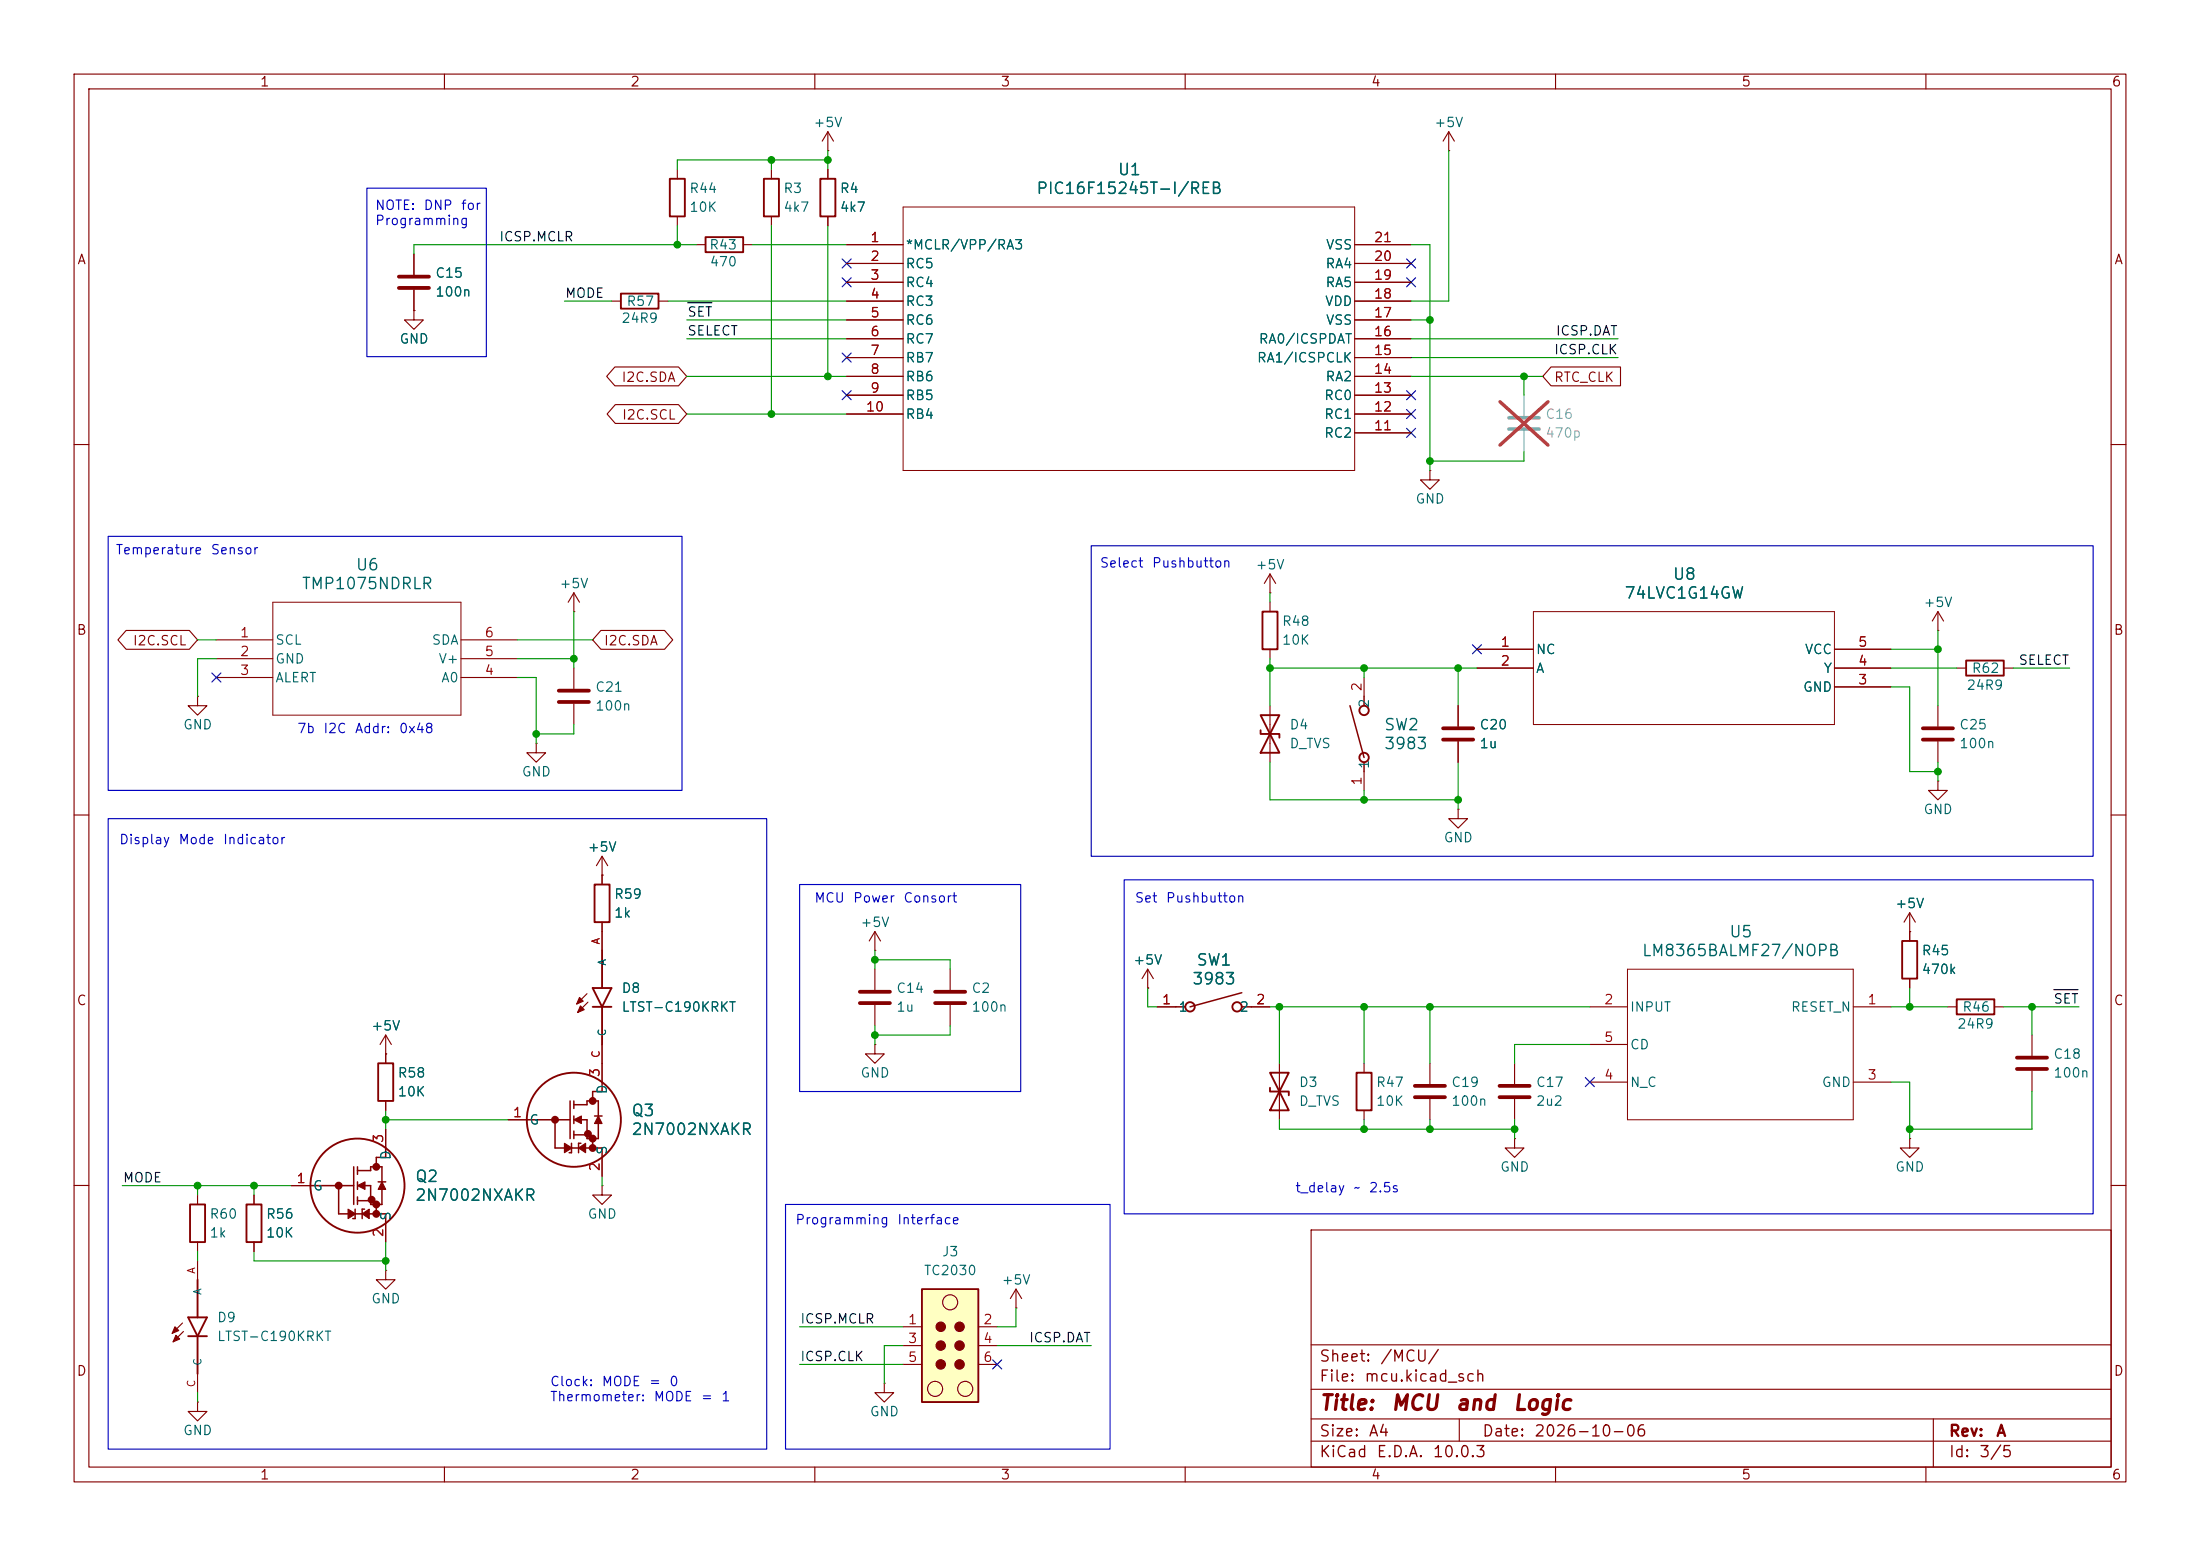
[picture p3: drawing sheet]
<svg xmlns="http://www.w3.org/2000/svg" width="297mm" height="210mm" viewBox="0 0 297 210" stroke-linecap="round" stroke-linejoin="round" font-family="sans-serif">
<g fill="none" stroke="#840000" stroke-width=".15">
<path d="M10 10h277v190h-277zM12 12h273v186h-273zM60 10v2M110 10v2M160 10v2M210 10v2M260 10v2M10 60h2M171.4 77.5v2.5M171.4 77.5l-.7 1.2M171.4 77.5l.8 1.2M193 63.5v1.3h1.3l-1.3 1.2-1.2-1.2h1.2"/>
<path d="M193 63.5h.1M285 60h2M171.4 80h.1M171.4 81.3v1.3M171.4 87.6v1.3M184.1 91.4v2.6M199.4 87.6h7.6M199.4 90.2h7.6M247.6 87.6h7.7M247.6 90.2h7.7M247.6 92.7h7.7M10 110h2"/>
<path d="M184.1 104.1v2.6M285 110h2M52.1 139.7l-.8 1.3M52.1 139.7l.7 1.3M52.1 139.7v3.8M79.2 134.1l-1.3 1.4M79.4 135.3l-1.4 1.4M81.3 125.7v2.6M118.1 128.3h.1M118.1 125.7l-.8 1.3M118.1 125.7l.8 1.3M118.1 125.7v2.6"/>
<path d="M214.6 135.9h5.1M250.2 135.9h5.1M262.9 135.9h1.3M269.2 135.9h1.3M52.1 142.2h.1M52.1 148.6v1.3M81.3 141v2.5M118.1 141v1.2h1.3l-1.3 1.3-1.3-1.3h1.3M118.1 141h.1M184.1 143.5v1.3M184.1 149.9v1.2M193 143.5v2.8"/>
<path d="M193 148.3v2.8M204.5 153.7v1.2h1.2l-1.2 1.3-1.3-1.3h1.3M204.5 153.7h.1M204.5 143.5v2.8M204.5 148.3v2.8M214.6 146.1h5.1M214.6 141h5.1M250.2 146.1h5.1M257.8 153.7v1.2h1.3l-1.3 1.3-1.3-1.3h1.3M257.8 153.7h.1M10 160h2M81.3 160v1.3h1.2l-1.2 1.3-1.3-1.3h1.3"/>
<path d="M81.3 160h.1M177 166h108v32h-108zM285 160h2M60 198v2M110 198v2M160 198v2M177 194.5h108M177 191.5h108M177 187.5h108M177 181.5h108M197 191.5v3M210 198v2"/>
<path d="M260 198v2M261 191.5v6.5"/>
</g>
<g fill="none" stroke="#840000" stroke-width=".25">
<path d="M170.4 82.6h2.1v5h-2.1zM80 135.9h2.5M80 133.4h2.5l-1.2 2.5zM81.3 128.3v5.1M81.3 135.9v5.1M264.2 134.9h5v2h-5zM51.1 143.5h2v5.1h-2zM183.1 144.8h2.1v5.1h-2.1z"/>
<circle cx="184.1" cy="95.9" r=".63"/>
<circle cx="184.1" cy="102.2" r=".63"/>
</g>
<g fill="#840000" stroke="#840000" stroke-width=".15">
<path d="M78.4 135.8l.5 .5-.9 .4z"/>
<path d="M78.2 134.6l.5 .5-.8 .4z"/>
</g>
<path d="M203.7 56.4h4.1M203.7 57.9h4.1" fill="none" stroke="#a1a1a1" stroke-width=".51"/>
<path d="M205.7 53.3v2.8M205.7 58.2v2.8" fill="none" stroke="#a1a1a1" stroke-width=".15"/>
<path d="M202.5 54.2l6.5 5.9M209 54.2l-6.5 5.9" fill="none" stroke="#e12e31" stroke-width=".46"/>
<path d="M191 146.6h4.1M191 148.1h4.1M202.4 146.6h4.1M202.4 148.1h4.1" fill="none" stroke="#840000" stroke-width=".51"/>
<path d="M207 82.6h40.6v15.2h-40.6zM219.7 130.8h30.5v20.3h-30.5z" fill="none" stroke="#840000" stroke-width=".14"/>
<path d="M182.2 95.3l1.9 6.9M184.1 94v1.3M184.1 102.9v1.2" fill="none" stroke="#840000" stroke-width=".2"/>
<path d="M124.5 174h7.6v15.2h-7.6z" fill="#ffffc2"/>
<g fill="none" stroke="#840000" stroke-width=".25">
<path d="M83.8 39.6h5.1v2.1h-5.1zM90.4 24.1h2.1v5.1h-2.1zM95.2 32h5.1v2h-5.1zM103.1 24.1h2.1v5.1h-2.1zM110.7 24.1h2.1v5.1h-2.1zM170.2 96.5h2.5l-2.5 5.1h2.5zM170.2 98.6v.5h2.5v.5M265.4 89.2h5.1v2h-5.1zM80.3 119.4h2v5.1h-2zM256.8 127h2v5.1h-2zM171.4 144.8h2.6l-2.6 5.1h2.6zM171.4 146.8v.5h2.6v.5"/>
<path d="M25.4 177.8h2.5l-1.2 2.5zM25.7 162.6h2v5h-2zM26.7 172.7v5.1M33.3 162.6h2v5h-2zM124.5 174h7.6v15.2h-7.6zM25.4 180.3h2.5M26.7 180.3v5.1"/>
<circle cx="160.7" cy="135.9" r=".63"/>
<circle cx="167" cy="135.9" r=".63"/>
<circle cx="77.5" cy="151.1" r="6.3"/>
<circle cx="48.3" cy="160" r="6.3"/>
</g>
<g fill="none" stroke="#840000" stroke-width=".15">
<path d="M111.8 17.8l-.8 1.3M111.8 17.8l.7 1.3M111.8 17.8v2.5M195.6 17.8l-.8 1.3M195.6 17.8l.7 1.3M195.6 17.8v2.5M55.9 34.3v2.8M55.9 39.1v2.8M91.4 22.9v1.2M91.4 29.2v1.3M94 33h1.2M100.3 33h1.3"/>
<path d="M104.1 22.9v1.2M104.1 29.2v1.3M111.8 20.3h.1M111.8 22.9v1.2M111.8 29.2v1.3M114.3 33h7.6M114.3 35.6h7.6M114.3 38.1h7.6M182.9 33h7.6M182.9 35.6h7.6M182.9 38.1h7.6M195.6 20.3h.1"/>
<path d="M55.9 41.9v1.3h1.2l-1.2 1.3-1.3-1.3h1.3M55.9 41.9h.1M82.5 40.6h1.3M83 49.5h8.6l1.1 1.3-1.1 1.3h-8.6l-1.1-1.3zM83.1 54.6h8.5l1.1 1.3-1.1 1.3h-8.5l-1.1-1.3zM88.9 40.6h1.3M114.3 40.6h7.6M114.3 43.2h7.6M114.3 45.7h7.6M114.3 48.3h7.6M114.3 50.8h7.6M114.3 53.3h7.6"/>
<path d="M114.3 55.9h7.6M182.9 40.6h7.6M182.9 43.2h7.6M182.9 45.7h7.6M182.9 48.3h7.6M182.9 50.8h7.6M182.9 53.3h7.6M182.9 55.9h7.6M182.9 58.4h7.6M209.4 49.5h9.4v2.6h-9.4l-1.1-1.3zM17 85.1h8.6l1.1 1.3-1.1 1.2h-8.6l-1.1-1.2zM26.7 94v1.3h1.2l-1.2 1.2-1.3-1.2h1.3"/>
<path d="M26.7 94h.1M29.2 86.4h7.6M29.2 88.9h7.6M29.2 91.4h7.6M62.2 86.4h7.6M62.2 88.9h7.6M62.2 91.4h7.6M77.5 82.6h.1M77.5 80l-.8 1.3M77.5 80l.7 1.3M77.5 80v2.6M77.5 90.2v2.8"/>
<path d="M77.5 95v2.8M81.1 85.1h8.6l1.1 1.3-1.1 1.2h-8.6l-1.1-1.2zM171.4 95.3v7.6M196.8 95.3v2.7M199.4 90.2h7.6M199.4 87.6h7.6M247.6 90.2h7.7M247.6 87.6h7.7M247.6 92.7h7.7M261.6 85.1h.1M261.6 82.6l-.7 1.2M261.6 82.6l.8 1.2"/>
<path d="M261.6 82.6v2.5M261.6 95.3v2.7M264.2 90.2h1.2M270.5 90.2h1.3M72.4 100.3v1.3h1.3l-1.3 1.3-1.3-1.3h1.3M72.4 100.3h.1M81.3 118.1h.1M81.3 115.6v3.8M81.3 115.6l-.8 1.2M81.3 115.6l.7 1.2M196.8 109.2v1.3h1.3l-1.3 1.3-1.2-1.3h1.2M196.8 109.2h.1"/>
<path d="M196.8 100.1v2.8M261.6 105.4v1.3h1.3l-1.3 1.3-1.3-1.3h1.3M261.6 105.4h.1M261.6 100.1v2.8M81.3 124.5v3.8M118.1 130.8v2.8M118.1 135.6v2.8M128.3 130.8v2.8M128.3 135.6v2.8M154.9 133.4h.1M154.9 130.8l-.7 1.3M154.9 130.8l.8 1.3"/>
<path d="M154.9 130.8v2.6M156.2 135.9h2.5M168.9 135.9h2.5M257.8 125.7h.1M257.8 123.2v3.8M257.8 132.1v1.3M257.8 123.2l-.8 1.3M257.8 123.2l.8 1.3M274.3 139.7v2.8M52.1 142.2h.1M52.1 142.2v1.3M52.1 148.6v1.3"/>
<path d="M52.1 152.4v2.5M68.6 151.1h2.5M81.3 141v5.1M81.3 156.2v2.6M172.7 143.5v7.6M274.3 144.5v2.8M24.6 178.6l-1.4 1.4M24.8 179.7l-1.4 1.4M26.7 161.3v1.3M26.7 167.6v1.3M26.7 170.2v2.5M34.3 161.3v1.3"/>
<path d="M34.3 167.6v1.3M39.4 160h2.5M52.1 171.5v1.2h1.2l-1.2 1.3-1.3-1.3h1.3M52.1 171.5h.1M52.1 165.1v2.5M121.9 179.1h2.6M132.1 179.1h2.5M137.2 176.5h.1M137.2 174l-.8 1.3M137.2 174l.7 1.3M137.2 174v2.5M26.7 189.2v1.3h1.2l-1.2 1.3-1.3-1.3h1.3"/>
<path d="M26.7 189.2h.1M26.7 185.4v2.6M119.4 186.7v1.3h1.2l-1.2 1.2-1.3-1.2h1.3M119.4 186.7h.1M121.9 181.6h2.6M121.9 184.2h2.6M132.1 181.6h2.5M132.1 184.2h2.5"/>
<circle cx="128.3" cy="175.8" r="1.02"/>
<circle cx="126.2" cy="187.5" r="1.02"/>
<circle cx="130.3" cy="187.5" r="1.02"/>
</g>
<g fill="#840000" stroke="#840000" stroke-width=".15">
<path d="M47 163.2l1 .6-1 .7z"/>
<path d="M48.9 163.8l.9-.6v1.3z"/>
<path d="M48.3 160l1-.5v1z"/>
<path d="M51.6 159.5l.5 1h-1z"/>
<path d="M23.7 180.2l.6 .5-.9 .4z"/>
<path d="M23.6 179.1l.5 .5-.9 .4z"/>
<path d="M76.2 154.3l1 .6-1 .7z"/>
<path d="M78.1 154.9l1-.6v1.3z"/>
<path d="M77.5 151.1l1-.5v1z"/>
<path d="M80.8 150.6l.5 1h-1z"/>
<circle cx="127" cy="179.1" r=".63"/>
<circle cx="127" cy="181.6" r=".63"/>
<circle cx="127" cy="184.1" r=".63"/>
<circle cx="129.5" cy="179.1" r=".63"/>
<circle cx="129.5" cy="181.6" r=".63"/>
<circle cx="129.5" cy="184.1" r=".63"/>
</g>
<g fill="none" stroke="#840000" stroke-width=".51">
<path d="M53.8 37.3h4.1M53.8 38.9h4.1M75.4 93.2h4.1M75.4 94.7h4.1M194.8 98.3h4.1M194.8 99.8h4.1M259.6 98.3h4.1M259.6 99.8h4.1M116.1 133.9h4M116.1 135.4h4M126.2 133.9h4.1M126.2 135.4h4.1"/>
<path d="M272.3 142.7h4.1M272.3 144.3h4.1"/>
</g>
<g fill="none" stroke="#840000" stroke-width=".2">
<path d="M158.7 135.9h1.3M167.6 135.9h1.3M167.6 134l-6.9 1.9M47.8 157.5v5.1M48.3 158h1.7v-.5h1.6v2M48.3 157.5v1M48.3 159.5v1M51.1 159.5h1M52.1 154.9v1.3h-1.3v1.3M71.1 151.1h5.9M74.9 151.1v3.8h1.3M77 148.6v5.1"/>
<path d="M77.2 154.3v1.3h-.4M77.2 154.9h4.1v1.3M77.5 149.1h1.7v-.5h1.6v2M77.5 148.6v1M77.5 150.6v1M77.5 152.7v1M77.5 153.2h1.7M78.4 154.3h-.3v1.3M78.5 151.1h.7v2.6h1.6v-2.1M80 153.7v1.2M80.3 150.6h1M81.3 146.1v1.2h-1.3v1.3"/>
<path d="M41.9 160h5.9M45.7 160v3.8h1.3M47.9 163.2v1.3h-.3M48 163.8h4.1v1.3M48.3 161.5v1.1M48.3 162.1h1.7M49.2 163.2h-.3v1.3M49.3 160h.7v2.6h1.6v-2.1M50.8 162.6v1.2"/>
</g>
<g fill="#840000" stroke="#840000" stroke-width=".51">
<circle cx="45.7" cy="160" r=".28"/>
<circle cx="50.2" cy="161.9" r=".28"/>
<circle cx="50.8" cy="157.5" r=".28"/>
<circle cx="50.8" cy="162.6" r=".28"/>
<circle cx="50.8" cy="163.8" r=".28"/>
<circle cx="74.9" cy="151.1" r=".28"/>
<circle cx="79.4" cy="153" r=".28"/>
<circle cx="80" cy="148.6" r=".28"/>
<circle cx="80" cy="153.7" r=".28"/>
<circle cx="80" cy="154.9" r=".28"/>
</g>
<path d="M121.9 27.9h61v35.6h-61zM36.8 81.3h25.4v15.2h-25.4z" fill="none" stroke="#840000" stroke-width=".14"/>
<path d="M92.8 40.9h3.3M277.3 133.6h3.2" fill="none" stroke="#0f0f0f" stroke-width=".15"/>
<g fill="none" stroke="#009600" stroke-width=".15">
<path d="M91.4 30.5v2.5M94 33h-38.1v1.3M101.6 33h12.7M104.1 21.6v1.3M104.1 30.5v25.4M111.8 20.3v2.6M111.8 30.5v20.3M111.8 21.6h-20.4v1.3M190.5 33h2.5v30.5M195.6 20.3v20.3h-5.1M76.2 40.6h6.3M90.2 40.6h24.1"/>
<path d="M92.7 50.8h21.6M92.7 43.2h21.6M92.7 45.7h21.6M92.7 55.9h21.6M190.5 50.8h17.8M190.5 43.2h2.5M190.5 45.7h27.9M190.5 48.3h27.9M205.7 50.8v2.5M205.7 61v1.2h-12.7M26.7 86.4h2.5M29.2 88.9h-2.5v5.1"/>
<path d="M69.8 86.4h10.2M69.8 88.9h7.7M69.8 91.4h2.6v8.9M77.5 97.8v1.3h-5.1M77.5 82.6v7.6M171.4 90.2h28M171.4 80v1.3M171.4 88.9v6.4M184.1 90.2v1.2M196.8 90.2v5.1M255.3 92.7h2.5v11.4h3.8M255.3 90.2h8.9"/>
<path d="M255.3 87.6h6.3M261.6 85.1v10.2M271.8 90.2h7.6M171.4 102.9v5.1h25.4M184.1 106.7v1.3M196.8 102.9v6.3M261.6 102.9v2.5M118.1 128.3v2.5M118.1 138.4v2.6M118.1 129.5h10.2v1.3M128.3 138.4v1.3h-10.2M154.9 133.4v2.5h1.3"/>
<path d="M171.4 135.9h43.2M172.7 135.9v7.6M184.1 135.9v7.6M193 135.9v7.6M255.3 135.9h7.6M257.8 133.4v2.5M270.5 135.9h10.2M274.3 135.9v3.8M52.1 149.9v2.5M52.1 151.1h16.5M81.3 158.8v1.2M172.7 151.1v1.3h31.8"/>
<path d="M184.1 151.1v1.3M193 151.1v1.3M204.5 151.1v2.6M214.6 141h-10.1v2.5M255.3 146.1h2.5v7.6M274.3 147.3v5.1h-16.5M16.5 160h22.9M26.7 160v1.3M26.7 168.9v1.3M34.3 168.9v1.3h17.8M34.3 160v1.3M52.1 167.6v3.9"/>
<path d="M107.9 179.1h14M137.2 176.5v2.6h-2.6M26.7 188v1.2M107.9 184.2h14M121.9 181.6h-2.5v5.1M134.6 181.6h12.7"/>
</g>
<g fill="none" stroke="#000084" stroke-width=".15">
<path d="M113.7 35l1.2 1.2M113.7 37.5l1.2 1.2M114.9 35l-1.2 1.2M114.9 37.5l-1.2 1.2M189.9 37.5l1.2 1.2M189.9 35l1.2 1.2M191.1 37.5l-1.2 1.2M191.1 35l-1.2 1.2M113.7 52.7l1.2 1.2M113.7 47.7l1.2 1.2M114.9 52.7l-1.2 1.2M114.9 47.7l-1.2 1.2"/>
<path d="M189.9 55.3l1.2 1.2M189.9 57.8l1.2 1.2M189.9 52.7l1.2 1.2M191.1 55.3l-1.2 1.2M191.1 57.8l-1.2 1.2M191.1 52.7l-1.2 1.2M28.6 90.8l1.2 1.2M29.8 90.8l-1.2 1.2M198.8 87l1.2 1.2M200 87l-1.2 1.2M214 145.4l1.2 1.3M215.2 145.4l-1.2 1.3"/>
<path d="M134 183.5l1.2 1.3M135.2 183.5l-1.2 1.3"/>
</g>
<path d="M49.5 25.4h16.2v22.7h-16.2zM14.6 72.4h77.5v34.3h-77.5zM147.3 73.7h135.3v41.9h-135.3zM14.6 110.5h88.9v85.1h-88.9zM107.9 119.4h29.9v27.9h-29.9zM151.8 118.7h130.8v45.1h-130.8zM106 162.6h43.9v33h-43.9z" fill="none" stroke="#0000c2" stroke-width=".15"/>
<g fill="#009600" stroke="#009600" stroke-width=".14">
<circle cx="171.4" cy="90.2" r=".46"/>
<circle cx="184.1" cy="90.2" r=".46"/>
<circle cx="193" cy="62.2" r=".46"/>
<circle cx="184.1" cy="108" r=".46"/>
<circle cx="196.8" cy="108" r=".46"/>
<circle cx="196.8" cy="90.2" r=".46"/>
<circle cx="193" cy="152.4" r=".46"/>
<circle cx="184.1" cy="152.4" r=".46"/>
<circle cx="184.1" cy="135.9" r=".46"/>
<circle cx="193" cy="135.9" r=".46"/>
<circle cx="204.5" cy="152.4" r=".46"/>
<circle cx="205.7" cy="50.8" r=".46"/>
<circle cx="193" cy="43.2" r=".46"/>
<circle cx="274.3" cy="135.9" r=".46"/>
<circle cx="261.6" cy="104.1" r=".46"/>
<circle cx="261.6" cy="87.6" r=".46"/>
<circle cx="257.8" cy="135.9" r=".46"/>
<circle cx="172.7" cy="135.9" r=".46"/>
<circle cx="257.8" cy="152.4" r=".46"/>
<circle cx="52.1" cy="170.2" r=".46"/>
<circle cx="52.1" cy="151.1" r=".46"/>
<circle cx="34.3" cy="160" r=".46"/>
<circle cx="26.7" cy="160" r=".46"/>
<circle cx="77.5" cy="88.9" r=".46"/>
<circle cx="72.4" cy="99.1" r=".46"/>
<circle cx="111.8" cy="50.8" r=".46"/>
<circle cx="104.1" cy="55.9" r=".46"/>
<circle cx="104.1" cy="21.6" r=".46"/>
<circle cx="111.8" cy="21.6" r=".46"/>
<circle cx="91.4" cy="33" r=".46"/>
<circle cx="118.1" cy="139.7" r=".46"/>
<circle cx="118.1" cy="129.5" r=".46"/>
</g>
<g font-size="2" fill="#840000">
<text x="178" y="190.8">Title:</text>
<text x="187.7" y="190.8">MCU</text>
<text x="196.4" y="190.8">and</text>
<text x="204.1" y="190.8">Logic</text>
</g>
<g font-size="1.5" fill="#006464">
<text x="139.8" y="26.6">PIC16F15245T-I/REB</text>
<text x="150.8" y="24">U1</text>
<text x="47.9" y="77.4">U6</text>
<text x="40.6" y="79.9">TMP1075NDRLR</text>
<text x="219.2" y="81.2">74LVC1G14GW</text>
<text x="225.7" y="78.6">U8</text>
<text x="186.7" y="99">SW2</text>
<text x="186.7" y="101.5">3983</text>
<text x="161.4" y="130.7">SW1</text>
<text x="221.6" y="129.4">LM8365BALMF27/NOPB</text>
<text x="233.3" y="126.9">U5</text>
<text x="160.9" y="133.2">3983</text>
<text x="85.1" y="153.6">2N7002NXAKR</text>
<text x="85.1" y="151">Q3</text>
<text x="55.9" y="159.9">Q2</text>
<text x="55.9" y="162.5">2N7002NXAKR</text>
</g>
<g font-size="1.5" fill="#840000">
<text x="178" y="184.2">Sheet:</text>
<text x="186.2" y="184.2">/MCU/</text>
<text x="178" y="186.9">File:</text>
<text x="184.1" y="186.9">mcu.kicad_sch</text>
<text x="178" y="197.1">KiCad</text>
<text x="178" y="194.3">Size:</text>
<text x="184.7" y="194.3">A4</text>
<text x="185.7" y="197.1">E.D.A.</text>
<text x="193.3" y="197.1">10.0.3</text>
<text x="200" y="194.3">Date:</text>
<text x="207" y="194.3">2026-10-06</text>
<text x="263" y="194.3">Rev:</text>
<text x="263" y="197.1">Id:</text>
<text x="267.1" y="197.1">3/5</text>
<text x="269.4" y="194.3">A</text>
</g>
<g font-size="1.3" fill="#840000">
<text x="35" y="12">1</text>
<text x="85" y="12">2</text>
<text x="135" y="12">3</text>
<text x="185" y="12">4</text>
<text x="235" y="12">5</text>
<text x="285" y="12">6</text>
<text x="10.3" y="36">A</text>
<text x="285.3" y="36">A</text>
<text x="83.8" y="51.9">I2C.SDA</text>
<text x="209.7" y="51.9">RTC_CLK</text>
<text x="83.9" y="56.9">I2C.SCL</text>
<text x="10.3" y="86">B</text>
<text x="17.8" y="87.4">I2C.SCL</text>
<text x="81.4" y="87.4">I2C.SDA</text>
<text x="285.3" y="86">B</text>
<text x="10.3" y="136">C</text>
<text x="285.3" y="136">C</text>
<text x="10.3" y="186">D</text>
<text x="285.3" y="186">D</text>
<text x="35" y="200">1</text>
<text x="85" y="200">2</text>
<text x="135" y="200">3</text>
<text x="185" y="200">4</text>
<text x="235" y="200">5</text>
<text x="285" y="200">6</text>
</g>
<g font-size="1.3" fill="#006464">
<text x="109.7" y="17.5">+5V</text>
<text x="193.5" y="17.5">+5V</text>
<text x="93" y="26.4">R44</text>
<text x="93" y="28.9">10K</text>
<text x="105.7" y="26.4">R3</text>
<text x="105.7" y="28.9">4k7</text>
<text x="113.3" y="26.4">R4</text>
<text x="113.3" y="28.9">4k7</text>
<text x="95.7" y="34">R43</text>
<text x="122.2" y="34">*MCLR/VPP/RA3</text>
<text x="178.9" y="34">VSS</text>
<text x="58.7" y="40.3">100n</text>
<text x="58.7" y="37.8">C15</text>
<text x="84.5" y="41.6">R57</text>
<text x="95.7" y="36.3">470</text>
<text x="122.2" y="36.5">RC5</text>
<text x="122.2" y="39.1">RC4</text>
<text x="122.2" y="41.6">RC3</text>
<text x="178.8" y="41.6">VDD</text>
<text x="178.9" y="39.1">RA5</text>
<text x="178.9" y="36.5">RA4</text>
<text x="53.8" y="46.7">GND</text>
<text x="83.8" y="43.9">24R9</text>
<text x="122.2" y="44.2">RC6</text>
<text x="122.2" y="46.7">RC7</text>
<text x="169.8" y="46.7">RA0/ICSPDAT</text>
<text x="178.9" y="44.2">VSS</text>
<text x="122.2" y="49.2">RB7</text>
<text x="122.2" y="51.8">RB6</text>
<text x="169.6" y="49.2">RA1/ICSPCLK</text>
<text x="178.9" y="51.8">RA2</text>
<text x="122.2" y="54.3">RB5</text>
<text x="122.2" y="56.9">RB4</text>
<text x="178.7" y="59.4">RC2</text>
<text x="178.7" y="56.9">RC1</text>
<text x="178.7" y="54.3">RC0</text>
<text x="191" y="68.3">GND</text>
<text x="169.4" y="77.2">+5V</text>
<text x="75.4" y="79.7">+5V</text>
<text x="259.6" y="82.3">+5V</text>
<text x="37.1" y="87.3">SCL</text>
<text x="37.1" y="89.9">GND</text>
<text x="58.2" y="87.3">SDA</text>
<text x="59.1" y="89.9">V+</text>
<text x="173" y="84.8">R48</text>
<text x="173" y="87.3">10K</text>
<text x="207.3" y="88.6">NC</text>
<text x="243.6" y="88.6">VCC</text>
<text x="37.1" y="92.4">ALERT</text>
<text x="59.5" y="92.4">A0</text>
<text x="80.3" y="93.7">C21</text>
<text x="185.1" y="95.6" transform="rotate(-90 185.1 95.6)">2</text>
<text x="207.3" y="91.1">A</text>
<text x="243.3" y="93.7">GND</text>
<text x="246.1" y="91.1">Y</text>
<text x="265.4" y="93.4">24R9</text>
<text x="266.1" y="91.1">R62</text>
<text x="24.6" y="98.8">GND</text>
<text x="80.3" y="96.2">100n</text>
<text x="174" y="98.8">D4</text>
<text x="174" y="101.3">D_TVS</text>
<text x="199.7" y="101.3">1u</text>
<text x="199.7" y="98.8">C20</text>
<text x="264.4" y="101.3">100n</text>
<text x="264.4" y="98.8">C25</text>
<text x="70.4" y="105.1">GND</text>
<text x="185.1" y="103.9" transform="rotate(-90 185.1 103.9)">1</text>
<text x="259.6" y="110.2">GND</text>
<text x="79.2" y="115.3">+5V</text>
<text x="194.8" y="114">GND</text>
<text x="82.8" y="121.6">R59</text>
<text x="82.8" y="124.2">1k</text>
<text x="116.1" y="125.4">+5V</text>
<text x="255.8" y="122.9">+5V</text>
<text x="152.9" y="130.5">+5V</text>
<text x="259.3" y="129.2">R45</text>
<text x="259.3" y="131.8">470k</text>
<text x="83.8" y="134.3">D8</text>
<text x="83.8" y="136.9">LTST-C190KRKT</text>
<text x="120.9" y="136.9">1u</text>
<text x="120.9" y="134.3">C14</text>
<text x="131.1" y="134.3">C2</text>
<text x="131.1" y="136.9">100n</text>
<text x="159" y="136.9">1</text>
<text x="167.2" y="136.9">2</text>
<text x="220" y="136.9">INPUT</text>
<text x="241.7" y="136.9">RESET_N</text>
<text x="264.8" y="136.9">R46</text>
<text x="50" y="139.4">+5V</text>
<text x="220" y="141.9">CD</text>
<text x="264.1" y="139.1">24R9</text>
<text x="277.1" y="143.2">C18</text>
<text x="53.6" y="145.8">R58</text>
<text x="53.6" y="148.3">10K</text>
<text x="82.3" y="147.8" transform="rotate(-90 82.3 147.8)">D</text>
<text x="116.1" y="145.8">GND</text>
<text x="175.3" y="147">D3</text>
<text x="175.3" y="149.6">D_TVS</text>
<text x="185.7" y="147">R47</text>
<text x="185.7" y="149.6">10K</text>
<text x="195.8" y="149.6">100n</text>
<text x="195.8" y="147">C19</text>
<text x="207.3" y="147">C17</text>
<text x="207.3" y="149.6">2u2</text>
<text x="220" y="147">N_C</text>
<text x="245.9" y="147">GND</text>
<text x="277.1" y="145.8">100n</text>
<text x="71.4" y="152.1">G</text>
<text x="82.3" y="156" transform="rotate(-90 82.3 156)">S</text>
<text x="42.2" y="161">G</text>
<text x="53" y="156.7" transform="rotate(-90 53 156.7)">D</text>
<text x="202.4" y="158.5">GND</text>
<text x="255.8" y="158.5">GND</text>
<text x="28.2" y="164.8">R60</text>
<text x="28.2" y="167.3">1k</text>
<text x="35.8" y="164.8">R56</text>
<text x="35.8" y="167.3">10K</text>
<text x="53" y="164.8" transform="rotate(-90 53 164.8)">S</text>
<text x="79.2" y="164.8">GND</text>
<text x="124.6" y="172.4">TC2030</text>
<text x="127.1" y="169.9">J3</text>
<text x="135.1" y="173.7">+5V</text>
<text x="29.2" y="178.8">D9</text>
<text x="50" y="176.2">GND</text>
<text x="29.2" y="181.3">LTST-C190KRKT</text>
<text x="117.3" y="191.5">GND</text>
<text x="24.6" y="194">GND</text>
</g>
<g font-size="1.3" fill="#0000c2">
<text x="50.5" y="28.7">NOTE:</text>
<text x="57.1" y="28.7">DNP</text>
<text x="62.1" y="28.7">for</text>
<text x="50.5" y="30.7">Programming</text>
<text x="15.5" y="75.1">Temperature</text>
<text x="28.4" y="75.1">Sensor</text>
<text x="148.4" y="76.9">Select</text>
<text x="155.4" y="76.9">Pushbutton</text>
<text x="40" y="99.3">7b</text>
<text x="43.6" y="99.3">I2C</text>
<text x="47.8" y="99.3">Addr:</text>
<text x="53.8" y="99.3">0x48</text>
<text x="16" y="114.3">Display</text>
<text x="24" y="114.3">Mode</text>
<text x="30" y="114.3">Indicator</text>
<text x="109.8" y="122.1">MCU</text>
<text x="115.1" y="122.1">Power</text>
<text x="121.9" y="122.1">Consort</text>
<text x="153.1" y="122.1">Set</text>
<text x="157.3" y="122.1">Pushbutton</text>
<text x="174.8" y="161.2">t_delay</text>
<text x="182.6" y="161.2">~</text>
<text x="184.7" y="161.2">2.5s</text>
<text x="107.3" y="165.6">Programming</text>
<text x="121" y="165.6">Interface</text>
<text x="74.2" y="187.4">Clock:</text>
<text x="74.2" y="189.4">Thermometer:</text>
<text x="81.1" y="187.4">MODE</text>
<text x="87.5" y="187.4">=</text>
<text x="88.2" y="189.4">MODE</text>
<text x="90.3" y="187.4">0</text>
<text x="94.5" y="189.4">=</text>
<text x="97.3" y="189.4">1</text>
</g>
<g font-size="1.3" fill="#0f0f0f">
<text x="67.3" y="32.9">ICSP.MCLR</text>
<text x="76.2" y="40.5">MODE</text>
<text x="92.7" y="45.6">SELECT</text>
<text x="92.7" y="43.1">SET</text>
<text x="210" y="45.6">ICSP.DAT</text>
<text x="209.7" y="48.1">ICSP.CLK</text>
<text x="272.4" y="90">SELECT</text>
<text x="277.1" y="135.8">SET</text>
<text x="16.5" y="159.9">MODE</text>
<text x="107.9" y="178.9">ICSP.MCLR</text>
<text x="107.9" y="184">ICSP.CLK</text>
<text x="138.8" y="181.5">ICSP.DAT</text>
</g>
<g font-size="1.3" fill="#a90000">
<text x="117.4" y="33">1</text>
<text x="117.4" y="35.5">2</text>
<text x="185.4" y="35.5">20</text>
<text x="185.4" y="33">21</text>
<text x="117.4" y="38.1">3</text>
<text x="117.4" y="40.6">4</text>
<text x="185.4" y="40.6">18</text>
<text x="185.4" y="38.1">19</text>
<text x="117.4" y="43.2">5</text>
<text x="117.4" y="45.7">6</text>
<text x="185.4" y="45.7">16</text>
<text x="185.4" y="43.2">17</text>
<text x="117.4" y="48.2">7</text>
<text x="117.4" y="50.8">8</text>
<text x="117.4" y="53.3">9</text>
<text x="185.4" y="53.3">13</text>
<text x="185.4" y="50.8">14</text>
<text x="185.4" y="48.2">15</text>
<text x="116.8" y="55.9">10</text>
<text x="185.4" y="58.4">11</text>
<text x="185.4" y="55.9">12</text>
<text x="32.3" y="86.3">1</text>
<text x="32.3" y="88.9">2</text>
<text x="65.3" y="88.9">5</text>
<text x="65.3" y="86.3">6</text>
<text x="202.5" y="87.6">1</text>
<text x="250.8" y="87.6">5</text>
<text x="32.3" y="91.4">3</text>
<text x="65.3" y="91.4">4</text>
<text x="184.1" y="93.4" transform="rotate(-90 184.1 93.4)">2</text>
<text x="202.5" y="90.1">2</text>
<text x="250.8" y="92.7">3</text>
<text x="250.8" y="90.1">4</text>
<text x="184.1" y="106.1" transform="rotate(-90 184.1 106.1)">1</text>
<text x="156.8" y="135.9">1</text>
<text x="169.5" y="135.9">2</text>
<text x="216.5" y="135.9">2</text>
<text x="252" y="135.9">1</text>
<text x="216.5" y="140.9">5</text>
<text x="81.3" y="145.5" transform="rotate(-90 81.3 145.5)">3</text>
<text x="216.5" y="146">4</text>
<text x="252" y="146">3</text>
<text x="52" y="154.4" transform="rotate(-90 52 154.4)">3</text>
<text x="69.1" y="151.1">1</text>
<text x="39.9" y="160">1</text>
<text x="81.3" y="158.2" transform="rotate(-90 81.3 158.2)">2</text>
<text x="52" y="167.1" transform="rotate(-90 52 167.1)">2</text>
<text x="122.5" y="179">1</text>
<text x="132.6" y="179">2</text>
<text x="122.5" y="181.6">3</text>
<text x="122.5" y="184.1">5</text>
<text x="132.6" y="181.6">4</text>
<text x="132.6" y="184.1">6</text>
</g>
<g font-size="1.3" fill="#989898">
<text x="208.5" y="59.4">470p</text>
<text x="208.5" y="56.9">C16</text>
</g>
<g font-size="1" fill="#a90000">
<text x="81.2" y="127.6" transform="rotate(-90 81.2 127.6)">A</text>
<text x="81.2" y="142.9" transform="rotate(-90 81.2 142.9)">C</text>
<text x="26.6" y="172" transform="rotate(-90 26.6 172)">A</text>
<text x="26.6" y="187.3" transform="rotate(-90 26.6 187.3)">C</text>
</g>
<g font-size="1" fill="#006464">
<text x="82.1" y="130.4" transform="rotate(-90 82.1 130.4)">A</text>
<text x="82.1" y="140" transform="rotate(-90 82.1 140)">C</text>
<text x="27.4" y="174.9" transform="rotate(-90 27.4 174.9)">A</text>
<text x="27.4" y="184.4" transform="rotate(-90 27.4 184.4)">C</text>
</g>
</svg>
